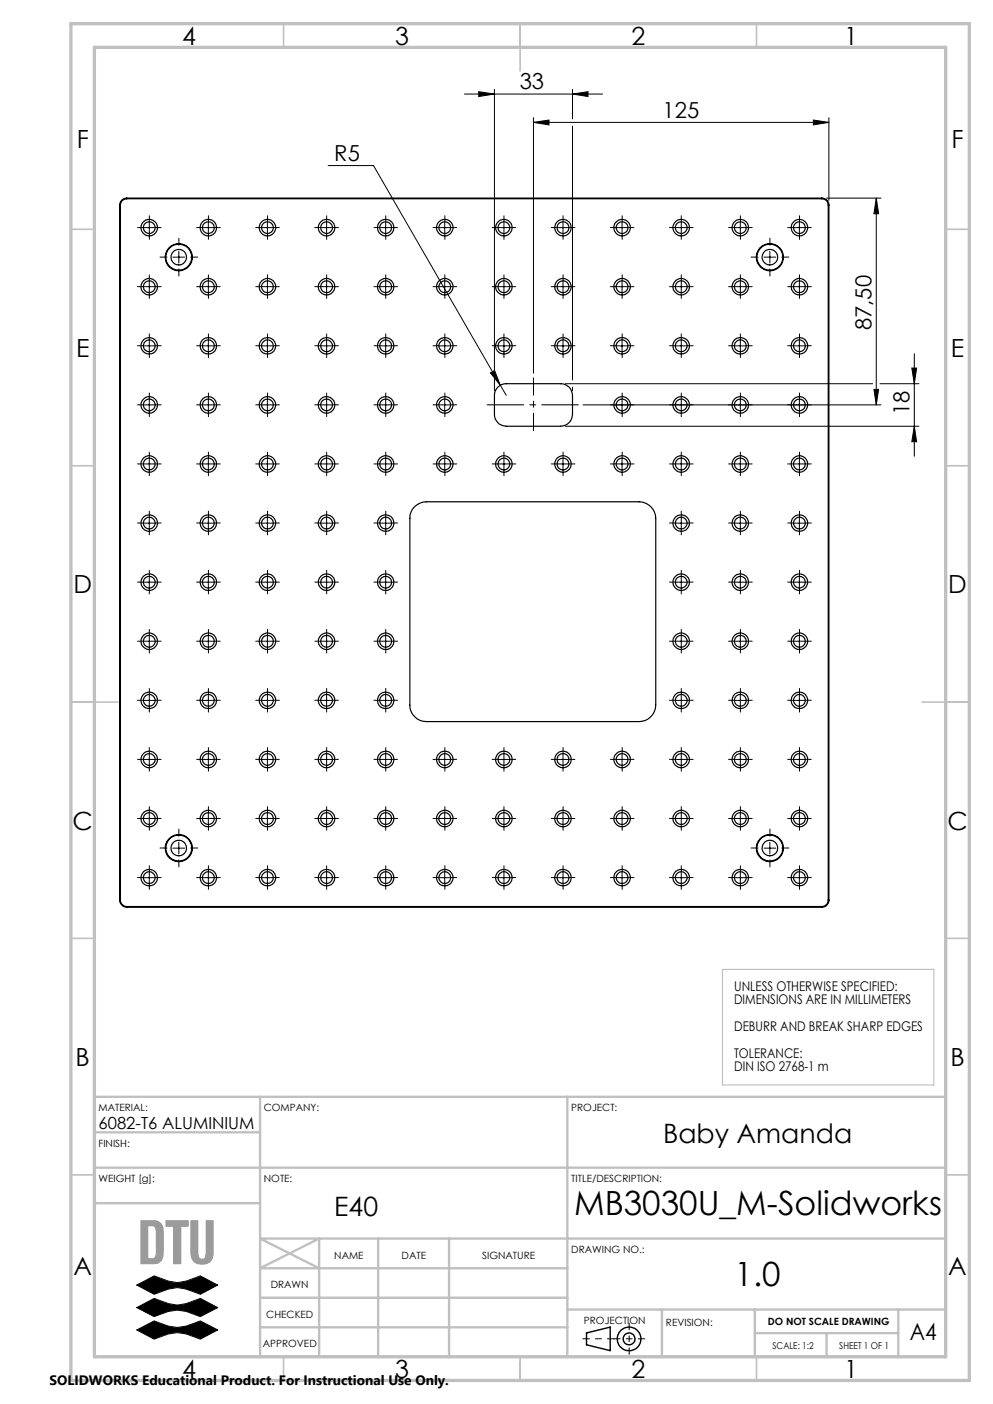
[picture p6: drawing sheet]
<svg xmlns="http://www.w3.org/2000/svg" width="210mm" height="297mm" viewBox="0 0 210 297" stroke-linecap="round" stroke-linejoin="round" font-family="sans-serif">
<path d="M28.9 271.8l3.7-1.9 3 1.1 1.9 .3 1.9-.3 3-1.1 3.6 1.9-3.6 2-3-1.1-1.9-.3-1.9 .3-3 1.1zM28.9 276.6l3.7-1.9 3 1.1 1.9 .3 1.9-.3 3-1.1 3.6 1.9-3.6 1.9a9.4 9.4 0 0 0-9.8 0zM28.9 281.3l3.7-1.9a9.4 9.4 0 0 0 9.8 0l3.6 1.9-3.6 2a9.4 9.4 0 0 0-9.8 0z" fill="none" stroke="#000" stroke-width=".21"/>
<g fill="none" stroke="#000" stroke-width=".3">
<path d="M124 282l5-1.3v5l-5-1.2z"/>
<circle cx="133" cy="283.2" r="1.25"/>
<circle cx="133" cy="283.2" r="2.5"/>
</g>
<path d="M29.8 258.3l2.8-.1a1.97 1.97 0 0 1 1.9 2.5v4.2a1.97 1.97 0 0 1-1.9 2.4l-2.8-.1zM31.3 259.3l1.3 .1 .3 .3 .2 .7v4.7l-.2 .8-.6 .4h-1zM35.2 258.2l4.6 .1-.1 1.1h-1.5l-.1 7.9h-1.4v-7.9h-1.5zM40.4 258.3h1.4v6.7l.2 1a.88 .88 0 0 0 1.4 0l.2-1 .1-6.8 1.4 .1v6.8a2.38 2.38 0 0 1-1.9 2.4 2.38 2.38 0 0 1-2.6-1.3l-.2-1.1z" fill="none" stroke="#999" stroke-width=".21"/>
<path d="M133.1 279.9v6.6M123.3 283.2h6.6M136.4 283.2h-6.6" fill="none" stroke="#000" stroke-width=".21" stroke-dasharray="15.2 1.3 1.3 1.3" stroke-dashoffset="13.8"/>
<path d="M152.8 205.1h44.7v24.4h-44.7z" fill="none" stroke="#c0c0c0" stroke-width=".25"/>
<g fill="none" stroke="#c0c0c0" stroke-width=".35">
<path d="M60 5v5M110 5v10M160 5v5M15 48.5h5M200 48.5h5M15 98.5h5M200 98.5h5M15 148.5h10M195 148.5h10M15 198.5h5M200 198.5h5M15 248.5h5"/>
<path d="M200 248.5h5M60 287v5M110 287v5M160 287v5"/>
</g>
<g fill="none" stroke="#c0c0c0" stroke-width=".5">
<path d="M20 232h180v55h-180zM20 239.5h35M55 232v55M120 232v55M20 247h180M20 254.5h35M55 274.5h65M80 262v25M95 262v25M120 277h80M120 268.3h-65l12.5-6.3v25M140 277v10"/>
<path d="M159.6 277v10M190 277v10M200 262h-145l12.5 6.3M55 280.8h65M159.6 282h30.4M174.8 282v5"/>
</g>
<path d="M15 5h190v287h-190zM20 10h180v277h-180z" fill="none" stroke="#c0c0c0" stroke-width=".7"/>
<path d="M28.9 271.8l3.7 2a9.7 9.7 0 0 1 6.4-1.2l3.4 1.2 3.6-2-3.6-1.9a9.7 9.7 0 0 1-6.5 1.2l-3.3-1.2zM28.9 276.6l3.7 1.9a11 11 0 0 1 5.8-1.3l1.3 .3 2.7 1 3.6-1.9-3.6-1.9a9.7 9.7 0 0 1-6.5 1.2l-3.3-1.2zM28.9 281.3l3.7 2a9.9 9.9 0 0 1 6.4-1.2l3.4 1.2 3.6-2-3.6-1.9a9.9 9.9 0 0 1-6.5 1.2l-3.3-1.2z" fill-rule="evenodd" fill="#000"/>
<path d="M31.3 259.3l1.3 .1 .5 .8v5.1l-.2 .6-.5 .4h-1.1zM29.9 258.2l-.1 9.1h2.8a1.97 1.97 0 0 0 1.9-2.4v-4.2a1.97 1.97 0 0 0-1.9-2.5zM35.2 258.2v1.2h1.5v7.9h1.5v-7.9h1.5l.1-1.1zM40.4 258.2v6.9a2.32 2.32 0 0 0 3.3 2.2 1.98 1.98 0 0 0 1.4-2.2v-6.8l-1.4-.1-.1 7.5a.9 .9 0 0 1-1.1 .7 .9 .9 0 0 1-.7-1.2v-6.9z" fill-rule="evenodd" fill="#999"/>
<g fill="none" stroke="#000" stroke-width=".21">
<path d="M98.2 19.9h29.2M101.2 19.4l3.4 .5-3.4 .5zM104.6 18.9v63.8M121.1 19.9l3.3-.5v1zM121.1 18.9v6.2M69.4 35h9.6l26.8 46.5M112.8 25.9l3.3-.5v1zM112.8 24.9v54M112.8 25.9h62.5M121.1 26.7v53.7M172 25.4l3.3 .5-3.3 .5zM175.3 24.9v17.5"/>
<path d="M30.3 48.2h2.5M31.6 46.9v2.5M31.6 59.4v2.5M36.5 54.4h2.6M37.8 53.2v2.5M42.8 48.2h2.5M44.1 46.9v2.5M44.1 59.4v2.5M55.3 48.2h2.5M56.6 46.9v2.5M56.6 59.4v2.5M67.8 48.2h2.5"/>
<path d="M69.1 46.9v2.5M69.1 59.4v2.5M80.3 48.2h2.5M81.6 46.9v2.5M81.6 59.4v2.5M92.8 48.2h2.5M94.1 46.9v2.5M94.1 59.4v2.5M105.3 48.2h2.5M106.6 46.9v2.5M106.6 59.4v2.5M117.8 48.2h2.5"/>
<path d="M119.1 46.9v2.5M119.1 59.4v2.5M130.3 48.2h2.5M131.6 46.9v2.5M131.6 59.4v2.5M142.8 48.2h2.5M144.1 46.9v2.5M144.1 59.4v2.5M155.3 48.2h2.5M156.6 46.9v2.5M156.6 59.4v2.5M161.6 54.4h2.5"/>
<path d="M162.8 53.2v2.5M167.8 48.2h2.5M169.1 46.9v2.5M169.1 59.4v2.5M174.8 41.9h11.5M185.3 41.9l.5 3.3h-1zM185.3 41.9v43.8M30.3 60.6h2.5M30.3 73.2h2.5M31.6 71.9v2.5M42.8 60.6h2.5M42.8 73.2h2.5"/>
<path d="M44.1 71.9v2.5M55.3 60.6h2.5M55.3 73.2h2.5M56.6 71.9v2.5M67.8 60.6h2.5M67.8 73.2h2.5M69.1 71.9v2.5M80.3 60.6h2.5M80.3 73.2h2.5M81.6 71.9v2.5M92.8 60.6h2.5M92.8 73.2h2.5"/>
<path d="M94.1 71.9v2.5M103.7 78.9l.9-.5 1.2 3.1zM105.3 60.6h2.5M105.3 73.2h2.5M106.6 71.9v2.5M117.8 60.6h2.5M117.8 73.2h2.5M119.1 71.9v2.5M130.3 60.6h2.5M130.3 73.2h2.5M131.6 71.9v2.5M142.8 60.6h2.5"/>
<path d="M142.8 73.2h2.5M144.1 71.9v2.5M155.3 60.6h2.5M155.3 73.2h2.5M156.6 71.9v2.5M167.8 60.6h2.5M167.8 73.2h2.5M169.1 71.9v2.5M192.8 77.9h1.1l-.5 3.3zM193.4 74.8v21.7M30.3 85.7h2.5M30.3 98.1h2.5"/>
<path d="M31.6 84.4v2.5M31.6 96.9v2.5M42.8 85.7h2.5M42.8 98.1h2.5M44.1 84.4v2.5M44.1 96.9v2.5M55.3 85.7h2.5M55.3 98.1h2.5M56.6 84.4v2.5M56.6 96.9v2.5M67.8 85.7h2.5M67.8 98.1h2.5"/>
<path d="M69.1 84.4v2.5M69.1 96.9v2.5M80.3 85.7h2.5M80.3 98.1h2.5M81.6 84.4v2.5M81.6 96.9v2.5M92.8 85.7h2.5M92.8 98.1h2.5M94.1 84.4v2.5M94.1 96.9v2.5M105.3 98.1h2.5M105.8 81.5l1.3 2.1"/>
<path d="M106.6 96.9v2.5M117.8 98.1h2.5M119.1 96.9v2.5M119.6 81.2h64.9M119.6 90.2h74.7M121.1 81.9v.8M123.3 85.7h63M130.3 98.1h2.5M131.6 84.4v2.5M131.6 96.9v2.5M142.8 98.1h2.5M144.1 84.4v2.5"/>
<path d="M144.1 96.9v2.5M155.3 98.1h2.5M156.6 84.4v2.5M156.6 96.9v2.5M167.8 98.1h2.5M169.1 84.4v2.5M169.1 96.9v2.5M184.8 82.4h1l-.5 3.3zM186.1 81.2h8.2M193.4 90.2l.5 3.2h-1.1zM30.3 110.7h2.5M31.6 109.4v2.5"/>
<path d="M42.8 110.7h2.5M44.1 109.4v2.5M55.3 110.7h2.5M56.6 109.4v2.5M67.8 110.7h2.5M69.1 109.4v2.5M80.3 110.7h2.5M81.6 109.4v2.5M142.8 110.7h2.5M144.1 109.4v2.5M155.3 110.7h2.5M156.6 109.4v2.5"/>
<path d="M167.8 110.7h2.5M169.1 109.4v2.5M30.3 123.2h2.5M30.3 135.6h2.5M31.6 121.9v2.5M31.6 134.4v2.5M42.8 123.2h2.5M42.8 135.6h2.5M44.1 121.9v2.5M44.1 134.4v2.5M55.3 123.2h2.5M55.3 135.6h2.5"/>
<path d="M56.6 121.9v2.5M56.6 134.4v2.5M67.8 123.2h2.5M67.8 135.6h2.5M69.1 121.9v2.5M69.1 134.4v2.5M80.3 123.2h2.5M80.3 135.6h2.5M81.6 121.9v2.5M81.6 134.4v2.5M142.8 123.2h2.5M142.8 135.6h2.5"/>
<path d="M144.1 121.9v2.5M144.1 134.4v2.5M155.3 123.2h2.5M155.3 135.6h2.5M156.6 121.9v2.5M156.6 134.4v2.5M167.8 123.2h2.5M167.8 135.6h2.5M169.1 121.9v2.5M169.1 134.4v2.5M30.3 148.2h2.5M31.6 146.9v2.5"/>
<path d="M31.6 159.4v2.5M42.8 148.2h2.5M44.1 146.9v2.5M44.1 159.4v2.5M55.3 148.2h2.5M56.6 146.9v2.5M56.6 159.4v2.5M67.8 148.2h2.5M69.1 146.9v2.5M69.1 159.4v2.5M80.3 148.2h2.5M81.6 146.9v2.5"/>
<path d="M81.6 159.4v2.5M94.1 159.4v2.5M106.6 159.4v2.5M119.1 159.4v2.5M131.6 159.4v2.5M142.8 148.2h2.5M144.1 146.9v2.5M144.1 159.4v2.5M155.3 148.2h2.5M156.6 146.9v2.5M156.6 159.4v2.5M167.8 148.2h2.5"/>
<path d="M169.1 146.9v2.5M169.1 159.4v2.5M30.3 160.7h2.5M30.3 173.1h2.5M31.6 171.9v2.5M36.5 179.4h2.6M37.8 178.1v2.6M42.8 160.7h2.5M42.8 173.1h2.5M44.1 171.9v2.5M55.3 160.7h2.5M55.3 173.1h2.5"/>
<path d="M56.6 171.9v2.5M67.8 160.7h2.5M67.8 173.1h2.5M69.1 171.9v2.5M80.3 160.7h2.5M80.3 173.1h2.5M81.6 171.9v2.5M92.8 160.7h2.5M92.8 173.1h2.5M94.1 171.9v2.5M105.3 160.7h2.5M105.3 173.1h2.5"/>
<path d="M106.6 171.9v2.5M117.8 160.7h2.5M117.8 173.1h2.5M119.1 171.9v2.5M130.3 160.7h2.5M130.3 173.1h2.5M131.6 171.9v2.5M142.8 160.7h2.5M142.8 173.1h2.5M144.1 171.9v2.5M155.3 160.7h2.5M155.3 173.1h2.5"/>
<path d="M156.6 171.9v2.5M161.6 179.4h2.5M162.8 178.1v2.6M167.8 160.7h2.5M167.8 173.1h2.5M169.1 171.9v2.5M30.3 185.7h2.5M31.6 184.4v2.5M42.8 185.7h2.5M44.1 184.4v2.5M55.3 185.7h2.5M56.6 184.4v2.5"/>
<path d="M67.8 185.7h2.5M69.1 184.4v2.5M80.3 185.7h2.5M81.6 184.4v2.5M92.8 185.7h2.5M94.1 184.4v2.5M105.3 185.7h2.5M106.6 184.4v2.5M117.8 185.7h2.5M119.1 184.4v2.5M130.3 185.7h2.5M131.6 184.4v2.5"/>
<path d="M142.8 185.7h2.5M144.1 184.4v2.5M155.3 185.7h2.5M156.6 184.4v2.5M167.8 185.7h2.5M169.1 184.4v2.5"/>
</g>
<path d="M112.8 79.9v11.2" fill="none" stroke="#000" stroke-width=".21" stroke-dasharray="15.2 1.3 1.3 1.3" stroke-dashoffset="11.6"/>
<path d="M103 85.6h19.3" fill="none" stroke="#000" stroke-width=".21" stroke-dasharray="15.2 1.3 1.3 1.3" stroke-dashoffset="7.5"/>
<g fill="none" stroke="#000" stroke-width=".21" stroke-dasharray="15.2 1.3 1.3 1.3">
<path d="M30.3 48.1h-1.2M31.6 59.4v-1.3M31.6 46.9v-1.3M31.6 49.4v1.2M32.8 48.1h1.3M35.3 54.4h-1.5M37.8 51.9v-1.5M37.8 56.9v1.5M40.3 54.4h1.5M42.8 48.1h-1.2M44.1 59.4v-1.3M44.1 46.9v-1.3"/>
<path d="M44.1 49.4v1.2M45.3 48.1h1.3M55.3 48.1h-1.2M56.6 59.4v-1.3M56.6 46.9v-1.3M56.6 49.4v1.2M57.8 48.1h1.3M67.8 48.1h-1.2M69.1 59.4v-1.3M69.1 46.9v-1.3M69.1 49.4v1.2M70.3 48.1h1.3"/>
<path d="M80.3 48.1h-1.2M81.6 59.4v-1.3M81.6 46.9v-1.3M81.6 49.4v1.2M82.8 48.1h1.3M92.8 48.1h-1.2M94.1 59.4v-1.3M94.1 46.9v-1.3M94.1 49.4v1.2M95.3 48.1h1.3M105.3 48.1h-1.2M106.6 59.4v-1.3"/>
<path d="M106.6 46.9v-1.3M106.6 49.4v1.2M107.8 48.1h1.3M117.8 48.1h-1.2M119.1 59.4v-1.3M119.1 46.9v-1.3M119.1 49.4v1.2M120.3 48.1h1.3M130.3 48.1h-1.2M131.6 59.4v-1.3M131.6 46.9v-1.3M131.6 49.4v1.2"/>
<path d="M132.8 48.1h1.3M142.8 48.1h-1.2M144.1 59.4v-1.3M144.1 46.9v-1.3M144.1 49.4v1.2M145.3 48.1h1.3M155.3 48.1h-1.2M156.6 59.4v-1.3M156.6 46.9v-1.3M156.6 49.4v1.2M157.8 48.1h1.3M160.3 54.4h-1.5"/>
<path d="M162.8 51.9v-1.5M162.8 56.9v1.5M165.3 54.4h1.5M167.8 48.1h-1.2M169.1 59.4v-1.3M169.1 46.9v-1.3M169.1 49.4v1.2M170.3 48.1h1.3M30.3 73.1h-1.2M30.3 60.6h-1.2M31.6 71.9v-1.3M31.6 74.4v1.2"/>
<path d="M31.6 61.9v1.2M32.8 73.1h1.3M32.8 60.6h1.3M42.8 60.6h-1.2M42.8 73.1h-1.2M44.1 61.9v1.2M44.1 71.9v-1.3M44.1 74.4v1.2M45.3 60.6h1.3M45.3 73.1h1.3M55.3 60.6h-1.2M55.3 73.1h-1.2"/>
<path d="M56.6 61.9v1.2M56.6 71.9v-1.3M56.6 74.4v1.2M57.8 60.6h1.3M57.8 73.1h1.3M67.8 60.6h-1.2M67.8 73.1h-1.2M69.1 61.9v1.2M69.1 71.9v-1.3M69.1 74.4v1.2M70.3 60.6h1.3M70.3 73.1h1.3"/>
<path d="M80.3 60.6h-1.2M80.3 73.1h-1.2M81.6 61.9v1.2M81.6 71.9v-1.3M81.6 74.4v1.2M82.8 60.6h1.3M82.8 73.1h1.3M92.8 60.6h-1.2M92.8 73.1h-1.2M94.1 61.9v1.2M94.1 71.9v-1.3M94.1 74.4v1.2"/>
<path d="M95.3 60.6h1.3M95.3 73.1h1.3M105.3 60.6h-1.2M105.3 73.1h-1.2M106.6 61.9v1.2M106.6 71.9v-1.3M106.6 74.4v1.2M107.8 60.6h1.3M107.8 73.1h1.3M117.8 60.6h-1.2M117.8 73.1h-1.2M119.1 61.9v1.2"/>
<path d="M119.1 71.9v-1.3M119.1 74.4v1.2M120.3 60.6h1.3M120.3 73.1h1.3M130.3 60.6h-1.2M130.3 73.1h-1.2M131.6 61.9v1.2M131.6 71.9v-1.3M131.6 74.4v1.2M132.8 60.6h1.3M132.8 73.1h1.3M142.8 60.6h-1.2"/>
<path d="M142.8 73.1h-1.2M144.1 61.9v1.2M144.1 71.9v-1.3M144.1 74.4v1.2M145.3 60.6h1.3M145.3 73.1h1.3M155.3 60.6h-1.2M155.3 73.1h-1.2M156.6 61.9v1.2M156.6 71.9v-1.3M156.6 74.4v1.2M157.8 60.6h1.3"/>
<path d="M157.8 73.1h1.3M167.8 73.1h-1.2M167.8 60.6h-1.2M169.1 71.9v-1.3M169.1 74.4v1.2M169.1 61.9v1.2M170.3 73.1h1.3M170.3 60.6h1.3M30.3 98.1h-1.2M30.3 85.6h-1.2M31.6 96.9v-1.3M31.6 99.4v1.2"/>
<path d="M31.6 84.4v-1.3M31.6 86.9v1.2M32.8 98.1h1.3M32.8 85.6h1.3M42.8 85.6h-1.2M42.8 98.1h-1.2M44.1 84.4v-1.3M44.1 86.9v1.2M44.1 96.9v-1.3M44.1 99.4v1.2M45.3 85.6h1.3M45.3 98.1h1.3"/>
<path d="M55.3 85.6h-1.2M55.3 98.1h-1.2M56.6 84.4v-1.3M56.6 86.9v1.2M56.6 96.9v-1.3M56.6 99.4v1.2M57.8 85.6h1.3M57.8 98.1h1.3M67.8 85.6h-1.2M67.8 98.1h-1.2M69.1 84.4v-1.3M69.1 86.9v1.2"/>
<path d="M69.1 96.9v-1.3M69.1 99.4v1.2M70.3 85.6h1.3M70.3 98.1h1.3M80.3 85.6h-1.2M80.3 98.1h-1.2M81.6 84.4v-1.3M81.6 86.9v1.2M81.6 96.9v-1.3M81.6 99.4v1.2M82.8 85.6h1.3M82.8 98.1h1.3"/>
<path d="M92.8 85.6h-1.2M92.8 98.1h-1.2M94.1 84.4v-1.3M94.1 86.9v1.2M94.1 96.9v-1.3M94.1 99.4v1.2M95.3 85.6h1.3M95.3 98.1h1.3M105.3 98.1h-1.2M106.6 96.9v-1.3M106.6 99.4v1.2M107.8 98.1h1.3"/>
<path d="M117.8 98.1h-1.2M119.1 96.9v-1.3M119.1 99.4v1.2M120.3 98.1h1.3M130.3 85.6h-1.2M130.3 98.1h-1.2M131.6 84.4v-1.3M131.6 86.9v1.2M131.6 96.9v-1.3M131.6 99.4v1.2M132.8 85.6h1.3M132.8 98.1h1.3"/>
<path d="M142.8 85.6h-1.2M142.8 98.1h-1.2M144.1 84.4v-1.3M144.1 86.9v1.2M144.1 96.9v-1.3M144.1 99.4v1.2M145.3 85.6h1.3M145.3 98.1h1.3M155.3 85.6h-1.2M155.3 98.1h-1.2M156.6 84.4v-1.3M156.6 86.9v1.2"/>
<path d="M156.6 96.9v-1.3M156.6 99.4v1.2M157.8 85.6h1.3M157.8 98.1h1.3M167.8 98.1h-1.2M167.8 85.6h-1.2M169.1 96.9v-1.3M169.1 99.4v1.2M169.1 84.4v-1.3M169.1 86.9v1.2M170.3 98.1h1.3M170.3 85.6h1.3"/>
<path d="M30.3 110.6h-1.2M31.6 109.4v-1.3M31.6 111.9v1.2M32.8 110.6h1.3M42.8 110.6h-1.2M44.1 109.4v-1.3M44.1 111.9v1.2M45.3 110.6h1.3M55.3 110.6h-1.2M56.6 109.4v-1.3M56.6 111.9v1.2M57.8 110.6h1.3"/>
<path d="M67.8 110.6h-1.2M69.1 109.4v-1.3M69.1 111.9v1.2M70.3 110.6h1.3M80.3 110.6h-1.2M81.6 109.4v-1.3M81.6 111.9v1.2M82.8 110.6h1.3M142.8 110.6h-1.2M144.1 109.4v-1.3M144.1 111.9v1.2M145.3 110.6h1.3"/>
<path d="M155.3 110.6h-1.2M156.6 109.4v-1.3M156.6 111.9v1.2M157.8 110.6h1.3M167.8 110.6h-1.2M169.1 109.4v-1.3M169.1 111.9v1.2M170.3 110.6h1.3M30.3 135.6h-1.2M30.3 123.1h-1.2M31.6 134.4v-1.3M31.6 136.9v1.2"/>
<path d="M31.6 121.9v-1.3M31.6 124.4v1.2M32.8 135.6h1.3M32.8 123.1h1.3M42.8 123.1h-1.2M42.8 135.6h-1.2M44.1 121.9v-1.3M44.1 124.4v1.2M44.1 134.4v-1.3M44.1 136.9v1.2M45.3 123.1h1.3M45.3 135.6h1.3"/>
<path d="M55.3 123.1h-1.2M55.3 135.6h-1.2M56.6 121.9v-1.3M56.6 124.4v1.2M56.6 134.4v-1.3M56.6 136.9v1.2M57.8 123.1h1.3M57.8 135.6h1.3M67.8 123.1h-1.2M67.8 135.6h-1.2M69.1 121.9v-1.3M69.1 124.4v1.2"/>
<path d="M69.1 134.4v-1.3M69.1 136.9v1.2M70.3 123.1h1.3M70.3 135.6h1.3M80.3 123.1h-1.2M80.3 135.6h-1.2M81.6 121.9v-1.3M81.6 124.4v1.2M81.6 134.4v-1.3M81.6 136.9v1.2M82.8 123.1h1.3M82.8 135.6h1.3"/>
<path d="M142.8 123.1h-1.2M142.8 135.6h-1.2M144.1 121.9v-1.3M144.1 124.4v1.2M144.1 134.4v-1.3M144.1 136.9v1.2M145.3 123.1h1.3M145.3 135.6h1.3M155.3 123.1h-1.2M155.3 135.6h-1.2M156.6 121.9v-1.3M156.6 124.4v1.2"/>
<path d="M156.6 134.4v-1.3M156.6 136.9v1.2M157.8 123.1h1.3M157.8 135.6h1.3M167.8 135.6h-1.2M167.8 123.1h-1.2M169.1 134.4v-1.3M169.1 136.9v1.2M169.1 121.9v-1.3M169.1 124.4v1.2M170.3 135.6h1.3M170.3 123.1h1.3"/>
<path d="M30.3 148.1h-1.2M31.6 159.4v-1.3M31.6 146.9v-1.3M31.6 149.4v1.2M32.8 148.1h1.3M42.8 148.1h-1.2M44.1 146.9v-1.3M44.1 149.4v1.2M44.1 159.4v-1.3M45.3 148.1h1.3M55.3 148.1h-1.2M56.6 146.9v-1.3"/>
<path d="M56.6 149.4v1.2M56.6 159.4v-1.3M57.8 148.1h1.3M67.8 148.1h-1.2M69.1 146.9v-1.3M69.1 149.4v1.2M69.1 159.4v-1.3M70.3 148.1h1.3M80.3 148.1h-1.2M81.6 146.9v-1.3M81.6 149.4v1.2M81.6 159.4v-1.3"/>
<path d="M82.8 148.1h1.3M94.1 159.4v-1.3M106.6 159.4v-1.3M119.1 159.4v-1.3M131.6 159.4v-1.3M142.8 148.1h-1.2M144.1 146.9v-1.3M144.1 149.4v1.2M144.1 159.4v-1.3M145.3 148.1h1.3M155.3 148.1h-1.2M156.6 146.9v-1.3"/>
<path d="M156.6 149.4v1.2M156.6 159.4v-1.3M157.8 148.1h1.3M167.8 148.1h-1.2M169.1 159.4v-1.3M169.1 146.9v-1.3M169.1 149.4v1.2M170.3 148.1h1.3M30.3 173.1h-1.2M30.3 160.6h-1.2M31.6 171.9v-1.3M31.6 174.4v1.2"/>
<path d="M31.6 161.9v1.2M32.8 173.1h1.3M32.8 160.6h1.3M35.3 179.4h-1.5M37.8 176.9v-1.5M40.3 179.4h1.5M42.8 160.6h-1.2M42.8 173.1h-1.2M44.1 161.9v1.2M44.1 171.9v-1.3M44.1 174.4v1.2M45.3 160.6h1.3"/>
<path d="M45.3 173.1h1.3M55.3 160.6h-1.2M55.3 173.1h-1.2M56.6 161.9v1.2M56.6 171.9v-1.3M56.6 174.4v1.2M57.8 160.6h1.3M57.8 173.1h1.3M67.8 160.6h-1.2M67.8 173.1h-1.2M69.1 161.9v1.2M69.1 171.9v-1.3"/>
<path d="M69.1 174.4v1.2M70.3 160.6h1.3M70.3 173.1h1.3M80.3 160.6h-1.2M80.3 173.1h-1.2M81.6 161.9v1.2M81.6 171.9v-1.3M81.6 174.4v1.2M82.8 160.6h1.3M82.8 173.1h1.3M92.8 160.6h-1.2M92.8 173.1h-1.2"/>
<path d="M94.1 161.9v1.2M94.1 171.9v-1.3M94.1 174.4v1.2M95.3 160.6h1.3M95.3 173.1h1.3M105.3 160.6h-1.2M105.3 173.1h-1.2M106.6 161.9v1.2M106.6 171.9v-1.3M106.6 174.4v1.2M107.8 160.6h1.3M107.8 173.1h1.3"/>
<path d="M117.8 160.6h-1.2M117.8 173.1h-1.2M119.1 161.9v1.2M119.1 171.9v-1.3M119.1 174.4v1.2M120.3 160.6h1.3M120.3 173.1h1.3M130.3 160.6h-1.2M130.3 173.1h-1.2M131.6 161.9v1.2M131.6 171.9v-1.3M131.6 174.4v1.2"/>
<path d="M132.8 160.6h1.3M132.8 173.1h1.3M142.8 160.6h-1.2M142.8 173.1h-1.2M144.1 161.9v1.2M144.1 171.9v-1.3M144.1 174.4v1.2M145.3 160.6h1.3M145.3 173.1h1.3M155.3 160.6h-1.2M155.3 173.1h-1.2M156.6 161.9v1.2"/>
<path d="M156.6 171.9v-1.3M156.6 174.4v1.2M157.8 160.6h1.3M157.8 173.1h1.3M160.3 179.4h-1.5M162.8 176.9v-1.5M165.3 179.4h1.5M167.8 173.1h-1.2M167.8 160.6h-1.2M169.1 171.9v-1.3M169.1 174.4v1.2M169.1 161.9v1.2"/>
<path d="M170.3 173.1h1.3M170.3 160.6h1.3M30.3 185.6h-1.2M31.6 184.4v-1.3M31.6 186.9v1.2M32.8 185.6h1.3M37.8 181.9v1.5M42.8 185.6h-1.2M44.1 184.4v-1.3M44.1 186.9v1.2M45.3 185.6h1.3M55.3 185.6h-1.2"/>
<path d="M56.6 184.4v-1.3M56.6 186.9v1.2M57.8 185.6h1.3M67.8 185.6h-1.2M69.1 184.4v-1.3M69.1 186.9v1.2M70.3 185.6h1.3M80.3 185.6h-1.2M81.6 184.4v-1.3M81.6 186.9v1.2M82.8 185.6h1.3M92.8 185.6h-1.2"/>
<path d="M94.1 184.4v-1.3M94.1 186.9v1.2M95.3 185.6h1.3M105.3 185.6h-1.2M106.6 184.4v-1.3M106.6 186.9v1.2M107.8 185.6h1.3M117.8 185.6h-1.2M119.1 184.4v-1.3M119.1 186.9v1.2M120.3 185.6h1.3M130.3 185.6h-1.2"/>
<path d="M131.6 184.4v-1.3M131.6 186.9v1.2M132.8 185.6h1.3M142.8 185.6h-1.2M144.1 184.4v-1.3M144.1 186.9v1.2M145.3 185.6h1.3M155.3 185.6h-1.2M156.6 184.4v-1.3M156.6 186.9v1.2M157.8 185.6h1.3M162.8 181.9v1.5"/>
<path d="M167.8 185.6h-1.2M169.1 184.4v-1.3M169.1 186.9v1.2M170.3 185.6h1.3"/>
</g>
<g fill="#000">
<path d="M101.2 19.4l3.4 .5-3.4 .5zM121.1 19.9l3.3-.5v1z"/>
<path d="M112.8 25.9l3.3-.5v1zM172 25.4l3.3 .5-3.3 .5zM103.7 78.9l2.1 2.6-1.2-3.1z"/>
<path d="M184.8 82.4h1l-.5 3.3zM185.3 41.9l.5 3.3h-1z"/>
<path d="M192.8 77.9h1.1l-.5 3.3zM193.4 90.2l.5 3.2h-1.1z"/>
</g>
<g fill="none" stroke="#000" stroke-width=".25">
<path d="M25.3 43.4h.2M25.3 43.4v147M25.5 43.4v147M26.8 42a1.33 1.33 0 0 0-1.3 1.4M26.8 41.9a1.51 1.51 0 0 0-1.5 1.5M26.8 42h147M26.8 41.9v.1M26.8 41.9h147M173.8 42a1.33 1.33 0 0 1 1.4 1.4M173.8 41.9a1.45 1.45 0 0 1 1.5 1.5M173.8 41.9v.1M175.2 43.4v147"/>
<path d="M175.2 43.4h.1M175.3 43.4v147M105.3 81.9a2.47 2.47 0 0 1 1.8-.7h11.5a2.47 2.47 0 0 1 2.5 2.4v4.1a2.53 2.53 0 0 1-2.5 2.5h-11.5a2.53 2.53 0 0 1-2.5-2.5v-4.1a2.32 2.32 0 0 1 .7-1.7zM87.7 107.2a3.7 3.7 0 0 1 2.5-1.1h44.9a3.6 3.6 0 0 1 3.6 3.5v39.6a3.6 3.6 0 0 1-3.6 3.4h-44.9a3.5 3.5 0 0 1-3.5-3.4v-39.6a3.3 3.3 0 0 1 1-2.4zM25.3 190.4a1.57 1.57 0 0 0 1.5 1.5M25.3 190.4h.2M25.5 190.4a1.39 1.39 0 0 0 1.3 1.4M26.8 191.8h147M26.8 191.8v.1M26.8 191.9h147M173.8 191.8v.1M175.2 190.4a1.39 1.39 0 0 1-1.4 1.4"/>
<path d="M175.2 190.4h.1M175.3 190.4a1.51 1.51 0 0 1-1.5 1.5"/>
<circle cx="31.6" cy="48.2" r="1.26"/>
<circle cx="31.6" cy="48.2" r="1.76"/>
<circle cx="37.8" cy="54.4" r="2.87"/>
<circle cx="37.8" cy="54.4" r="1.65"/>
<circle cx="37.8" cy="54.4" r="2.75"/>
<circle cx="44.1" cy="48.2" r="1.76"/>
<circle cx="44.1" cy="48.2" r="1.27"/>
<circle cx="56.6" cy="48.2" r="1.76"/>
<circle cx="56.6" cy="48.2" r="1.26"/>
<circle cx="69.1" cy="48.2" r="1.26"/>
<circle cx="69.1" cy="48.2" r="1.76"/>
<circle cx="81.6" cy="48.2" r="1.27"/>
<circle cx="81.6" cy="48.2" r="1.76"/>
<circle cx="94.1" cy="48.2" r="1.76"/>
<circle cx="94.1" cy="48.2" r="1.26"/>
<circle cx="106.6" cy="48.2" r="1.26"/>
<circle cx="106.6" cy="48.2" r="1.76"/>
<circle cx="119.1" cy="48.2" r="1.27"/>
<circle cx="119.1" cy="48.2" r="1.76"/>
<circle cx="131.6" cy="48.2" r="1.76"/>
<circle cx="131.6" cy="48.2" r="1.26"/>
<circle cx="144.1" cy="48.2" r="1.26"/>
<circle cx="144.1" cy="48.2" r="1.76"/>
<circle cx="156.6" cy="48.2" r="1.76"/>
<circle cx="156.6" cy="48.2" r="1.27"/>
<circle cx="162.8" cy="54.4" r="1.65"/>
<circle cx="162.8" cy="54.4" r="2.87"/>
<circle cx="162.8" cy="54.4" r="2.75"/>
<circle cx="169.1" cy="48.2" r="1.76"/>
<circle cx="169.1" cy="48.2" r="1.26"/>
<circle cx="31.6" cy="73.2" r="1.24"/>
<circle cx="31.6" cy="60.7" r="1.24"/>
<circle cx="31.6" cy="73.1" r="1.75"/>
<circle cx="31.6" cy="60.7" r="1.75"/>
<circle cx="44.1" cy="60.7" r="1.75"/>
<circle cx="44.1" cy="73.1" r="1.25"/>
<circle cx="44.1" cy="73.1" r="1.75"/>
<circle cx="44.1" cy="60.7" r="1.25"/>
<circle cx="56.6" cy="60.7" r="1.75"/>
<circle cx="56.6" cy="73.1" r="1.75"/>
<circle cx="56.6" cy="73.2" r="1.24"/>
<circle cx="56.6" cy="60.7" r="1.24"/>
<circle cx="69.1" cy="60.7" r="1.24"/>
<circle cx="69.1" cy="73.2" r="1.24"/>
<circle cx="69.1" cy="73.1" r="1.75"/>
<circle cx="69.1" cy="60.7" r="1.75"/>
<circle cx="81.6" cy="73.1" r="1.25"/>
<circle cx="81.6" cy="73.1" r="1.75"/>
<circle cx="81.6" cy="60.7" r="1.75"/>
<circle cx="81.6" cy="60.7" r="1.25"/>
<circle cx="94.1" cy="60.7" r="1.75"/>
<circle cx="94.1" cy="73.1" r="1.75"/>
<circle cx="94.1" cy="60.7" r="1.24"/>
<circle cx="94.1" cy="73.2" r="1.24"/>
<circle cx="106.6" cy="73.2" r="1.24"/>
<circle cx="106.6" cy="60.7" r="1.24"/>
<circle cx="106.6" cy="60.7" r="1.75"/>
<circle cx="106.6" cy="73.1" r="1.75"/>
<circle cx="119.1" cy="73.1" r="1.25"/>
<circle cx="119.1" cy="60.7" r="1.25"/>
<circle cx="119.1" cy="73.1" r="1.75"/>
<circle cx="119.1" cy="60.7" r="1.75"/>
<circle cx="131.6" cy="60.7" r="1.75"/>
<circle cx="131.6" cy="73.1" r="1.75"/>
<circle cx="131.6" cy="60.7" r="1.24"/>
<circle cx="131.6" cy="73.2" r="1.24"/>
<circle cx="144.1" cy="60.7" r="1.24"/>
<circle cx="144.1" cy="73.2" r="1.24"/>
<circle cx="144.1" cy="60.7" r="1.75"/>
<circle cx="144.1" cy="73.1" r="1.75"/>
<circle cx="156.6" cy="60.7" r="1.75"/>
<circle cx="156.6" cy="73.1" r="1.75"/>
<circle cx="156.6" cy="60.7" r="1.25"/>
<circle cx="156.6" cy="73.1" r="1.25"/>
<circle cx="169.1" cy="60.7" r="1.75"/>
<circle cx="169.1" cy="73.1" r="1.75"/>
<circle cx="169.1" cy="73.2" r="1.24"/>
<circle cx="169.1" cy="60.7" r="1.24"/>
<circle cx="31.6" cy="98.2" r="1.24"/>
<circle cx="31.6" cy="85.7" r="1.26"/>
<circle cx="31.6" cy="98.2" r="1.75"/>
<circle cx="31.6" cy="85.7" r="1.76"/>
<circle cx="44.1" cy="85.7" r="1.27"/>
<circle cx="44.1" cy="98.2" r="1.75"/>
<circle cx="44.1" cy="85.7" r="1.76"/>
<circle cx="44.1" cy="98.2" r="1.25"/>
<circle cx="56.6" cy="85.7" r="1.76"/>
<circle cx="56.6" cy="98.2" r="1.75"/>
<circle cx="56.6" cy="98.2" r="1.24"/>
<circle cx="56.6" cy="85.7" r="1.26"/>
<circle cx="69.1" cy="85.7" r="1.26"/>
<circle cx="69.1" cy="98.2" r="1.24"/>
<circle cx="69.1" cy="98.2" r="1.75"/>
<circle cx="69.1" cy="85.7" r="1.76"/>
<circle cx="81.6" cy="85.7" r="1.27"/>
<circle cx="81.6" cy="98.2" r="1.25"/>
<circle cx="81.6" cy="98.2" r="1.75"/>
<circle cx="81.6" cy="85.7" r="1.76"/>
<circle cx="94.1" cy="98.2" r="1.75"/>
<circle cx="94.1" cy="85.7" r="1.76"/>
<circle cx="94.1" cy="98.2" r="1.24"/>
<circle cx="94.1" cy="85.7" r="1.26"/>
<circle cx="106.6" cy="98.2" r="1.24"/>
<circle cx="106.6" cy="98.2" r="1.75"/>
<circle cx="119.1" cy="98.2" r="1.25"/>
<circle cx="119.1" cy="98.2" r="1.75"/>
<circle cx="131.6" cy="98.2" r="1.75"/>
<circle cx="131.6" cy="85.7" r="1.76"/>
<circle cx="131.6" cy="98.2" r="1.24"/>
<circle cx="131.6" cy="85.7" r="1.26"/>
<circle cx="144.1" cy="85.7" r="1.26"/>
<circle cx="144.1" cy="98.2" r="1.24"/>
<circle cx="144.1" cy="85.7" r="1.76"/>
<circle cx="144.1" cy="98.2" r="1.75"/>
<circle cx="156.6" cy="85.7" r="1.76"/>
<circle cx="156.6" cy="98.2" r="1.75"/>
<circle cx="156.6" cy="85.7" r="1.27"/>
<circle cx="156.6" cy="98.2" r="1.25"/>
<circle cx="169.1" cy="98.2" r="1.75"/>
<circle cx="169.1" cy="85.7" r="1.76"/>
<circle cx="169.1" cy="85.7" r="1.26"/>
<circle cx="169.1" cy="98.2" r="1.24"/>
<circle cx="31.6" cy="110.7" r="1.24"/>
<circle cx="31.6" cy="110.6" r="1.75"/>
<circle cx="44.1" cy="110.6" r="1.75"/>
<circle cx="44.1" cy="110.6" r="1.25"/>
<circle cx="56.6" cy="110.6" r="1.75"/>
<circle cx="56.6" cy="110.7" r="1.24"/>
<circle cx="69.1" cy="110.7" r="1.24"/>
<circle cx="69.1" cy="110.6" r="1.75"/>
<circle cx="81.6" cy="110.6" r="1.25"/>
<circle cx="81.6" cy="110.6" r="1.75"/>
<circle cx="144.1" cy="110.7" r="1.24"/>
<circle cx="144.1" cy="110.6" r="1.75"/>
<circle cx="156.6" cy="110.6" r="1.75"/>
<circle cx="156.6" cy="110.6" r="1.25"/>
<circle cx="169.1" cy="110.6" r="1.75"/>
<circle cx="169.1" cy="110.7" r="1.24"/>
<circle cx="31.6" cy="123.2" r="1.26"/>
<circle cx="31.6" cy="135.7" r="1.24"/>
<circle cx="31.6" cy="123.2" r="1.76"/>
<circle cx="31.6" cy="135.7" r="1.75"/>
<circle cx="44.1" cy="135.7" r="1.75"/>
<circle cx="44.1" cy="123.2" r="1.76"/>
<circle cx="44.1" cy="123.2" r="1.27"/>
<circle cx="44.1" cy="135.7" r="1.25"/>
<circle cx="56.6" cy="135.7" r="1.75"/>
<circle cx="56.6" cy="123.2" r="1.76"/>
<circle cx="56.6" cy="135.7" r="1.24"/>
<circle cx="56.6" cy="123.2" r="1.26"/>
<circle cx="69.1" cy="135.7" r="1.24"/>
<circle cx="69.1" cy="123.2" r="1.26"/>
<circle cx="69.1" cy="135.7" r="1.75"/>
<circle cx="69.1" cy="123.2" r="1.76"/>
<circle cx="81.6" cy="135.7" r="1.25"/>
<circle cx="81.6" cy="123.2" r="1.76"/>
<circle cx="81.6" cy="135.7" r="1.75"/>
<circle cx="81.6" cy="123.2" r="1.27"/>
<circle cx="144.1" cy="123.2" r="1.26"/>
<circle cx="144.1" cy="135.7" r="1.24"/>
<circle cx="144.1" cy="135.7" r="1.75"/>
<circle cx="144.1" cy="123.2" r="1.76"/>
<circle cx="156.6" cy="135.7" r="1.75"/>
<circle cx="156.6" cy="123.2" r="1.76"/>
<circle cx="156.6" cy="135.7" r="1.25"/>
<circle cx="156.6" cy="123.2" r="1.27"/>
<circle cx="169.1" cy="135.7" r="1.75"/>
<circle cx="169.1" cy="123.2" r="1.76"/>
<circle cx="169.1" cy="135.7" r="1.24"/>
<circle cx="169.1" cy="123.2" r="1.26"/>
<circle cx="31.6" cy="148.2" r="1.24"/>
<circle cx="31.6" cy="148.1" r="1.75"/>
<circle cx="44.1" cy="148.1" r="1.25"/>
<circle cx="44.1" cy="148.1" r="1.75"/>
<circle cx="56.6" cy="148.1" r="1.75"/>
<circle cx="56.6" cy="148.2" r="1.24"/>
<circle cx="69.1" cy="148.2" r="1.24"/>
<circle cx="69.1" cy="148.1" r="1.75"/>
<circle cx="81.6" cy="148.1" r="1.75"/>
<circle cx="81.6" cy="148.1" r="1.25"/>
<circle cx="144.1" cy="148.2" r="1.24"/>
<circle cx="144.1" cy="148.1" r="1.75"/>
<circle cx="156.6" cy="148.1" r="1.75"/>
<circle cx="156.6" cy="148.1" r="1.25"/>
<circle cx="169.1" cy="148.1" r="1.75"/>
<circle cx="169.1" cy="148.2" r="1.24"/>
<circle cx="31.6" cy="160.7" r="1.26"/>
<circle cx="31.6" cy="173.2" r="1.24"/>
<circle cx="31.6" cy="160.7" r="1.76"/>
<circle cx="31.6" cy="173.2" r="1.75"/>
<circle cx="37.8" cy="179.4" r="1.65"/>
<circle cx="37.8" cy="179.4" r="2.87"/>
<circle cx="37.8" cy="179.4" r="2.75"/>
<circle cx="44.1" cy="160.7" r="1.76"/>
<circle cx="44.1" cy="173.2" r="1.25"/>
<circle cx="44.1" cy="160.7" r="1.27"/>
<circle cx="44.1" cy="173.2" r="1.75"/>
<circle cx="56.6" cy="173.2" r="1.75"/>
<circle cx="56.6" cy="160.7" r="1.76"/>
<circle cx="56.6" cy="173.2" r="1.24"/>
<circle cx="56.6" cy="160.7" r="1.26"/>
<circle cx="69.1" cy="160.7" r="1.26"/>
<circle cx="69.1" cy="173.2" r="1.24"/>
<circle cx="69.1" cy="173.2" r="1.75"/>
<circle cx="69.1" cy="160.7" r="1.76"/>
<circle cx="81.6" cy="173.2" r="1.25"/>
<circle cx="81.6" cy="160.7" r="1.27"/>
<circle cx="81.6" cy="160.7" r="1.76"/>
<circle cx="81.6" cy="173.2" r="1.75"/>
<circle cx="94.1" cy="160.7" r="1.76"/>
<circle cx="94.1" cy="173.2" r="1.75"/>
<circle cx="94.1" cy="160.7" r="1.26"/>
<circle cx="94.1" cy="173.2" r="1.24"/>
<circle cx="106.6" cy="173.2" r="1.24"/>
<circle cx="106.6" cy="160.7" r="1.26"/>
<circle cx="106.6" cy="173.2" r="1.75"/>
<circle cx="106.6" cy="160.7" r="1.76"/>
<circle cx="119.1" cy="160.7" r="1.27"/>
<circle cx="119.1" cy="173.2" r="1.25"/>
<circle cx="119.1" cy="160.7" r="1.76"/>
<circle cx="119.1" cy="173.2" r="1.75"/>
<circle cx="131.6" cy="160.7" r="1.76"/>
<circle cx="131.6" cy="173.2" r="1.75"/>
<circle cx="131.6" cy="160.7" r="1.26"/>
<circle cx="131.6" cy="173.2" r="1.24"/>
<circle cx="144.1" cy="160.7" r="1.26"/>
<circle cx="144.1" cy="173.2" r="1.24"/>
<circle cx="144.1" cy="173.2" r="1.75"/>
<circle cx="144.1" cy="160.7" r="1.76"/>
<circle cx="156.6" cy="160.7" r="1.76"/>
<circle cx="156.6" cy="173.2" r="1.75"/>
<circle cx="156.6" cy="160.7" r="1.27"/>
<circle cx="156.6" cy="173.2" r="1.25"/>
<circle cx="162.8" cy="179.4" r="2.87"/>
<circle cx="162.8" cy="179.4" r="1.65"/>
<circle cx="162.8" cy="179.4" r="2.75"/>
<circle cx="169.1" cy="160.7" r="1.76"/>
<circle cx="169.1" cy="173.2" r="1.75"/>
<circle cx="169.1" cy="160.7" r="1.26"/>
<circle cx="169.1" cy="173.2" r="1.24"/>
<circle cx="31.6" cy="185.7" r="1.24"/>
<circle cx="31.6" cy="185.6" r="1.75"/>
<circle cx="44.1" cy="185.6" r="1.25"/>
<circle cx="44.1" cy="185.6" r="1.75"/>
<circle cx="56.6" cy="185.6" r="1.75"/>
<circle cx="56.6" cy="185.7" r="1.24"/>
<circle cx="69.1" cy="185.7" r="1.24"/>
<circle cx="69.1" cy="185.6" r="1.75"/>
<circle cx="81.6" cy="185.6" r="1.25"/>
<circle cx="81.6" cy="185.6" r="1.75"/>
<circle cx="94.1" cy="185.6" r="1.75"/>
<circle cx="94.1" cy="185.7" r="1.24"/>
<circle cx="106.6" cy="185.7" r="1.24"/>
<circle cx="106.6" cy="185.6" r="1.75"/>
<circle cx="119.1" cy="185.6" r="1.25"/>
<circle cx="119.1" cy="185.6" r="1.75"/>
<circle cx="131.6" cy="185.6" r="1.75"/>
<circle cx="131.6" cy="185.7" r="1.24"/>
<circle cx="144.1" cy="185.7" r="1.24"/>
<circle cx="144.1" cy="185.6" r="1.75"/>
<circle cx="156.6" cy="185.6" r="1.75"/>
<circle cx="156.6" cy="185.6" r="1.25"/>
<circle cx="169.1" cy="185.6" r="1.75"/>
<circle cx="169.1" cy="185.7" r="1.24"/>
</g>
<g font-size="7.1">
<text x="121.4" y="257.1">MB3030U_M-Solidworks</text>
<text x="155.3" y="272.1">1.0</text>
</g>
<g font-size="5.6">
<text x="140.2" y="241.7">Baby Amanda</text>
<text x="70.7" y="257.1">E40</text>
</g>
<g font-size="5.3">
<text x="38.5" y="9.5">4</text>
<text x="83.5" y="9.5">3</text>
<text x="133.6" y="9.5">2</text>
<text x="178.6" y="9.5">1</text>
<text x="16.2" y="31.3">F</text>
<text x="201.2" y="31.3">F</text>
<text x="16.1" y="75.5">E</text>
<text x="201.1" y="75.5">E</text>
<text x="15.5" y="125.5">D</text>
<text x="200.5" y="125.5">D</text>
<text x="15.4" y="175.5">C</text>
<text x="200.4" y="175.5">C</text>
<text x="16" y="225.5">B</text>
<text x="201" y="225.5">B</text>
<text x="15.5" y="269.8">A</text>
<text x="200.5" y="269.8">A</text>
<text x="38.5" y="291.5">4</text>
<text x="83.5" y="291.5">3</text>
<text x="133.6" y="291.5">2</text>
<text x="178.6" y="291.5">1</text>
</g>
<text font-size="4.9" x="192.4" y="283.5">A4</text>
<g font-size="4.7">
<text x="109.9" y="18.9">33</text>
<text x="140.1" y="24.9">125</text>
<text x="70.7" y="34">R5</text>
<text x="184.3" y="69.9" transform="rotate(-90 184.3 69.9)">87,50</text>
<text x="192.4" y="87.8" transform="rotate(-90 192.4 87.8)">18</text>
</g>
<text font-size="3.5" x="20.8" y="238.8">6082-T6 ALUMINIUM</text>
<text font-size="2.9" x="10.5" y="292.9">SOLIDWORKS Educational Product. For Instructional Use Only.</text>
<g font-size="2.8">
<text x="155.3" y="209.6">UNLESS OTHERWISE SPECIFIED:</text>
<text x="155.3" y="212.4">DIMENSIONS ARE IN MILLIMETERS</text>
<text x="155.3" y="218.1">DEBURR AND BREAK SHARP EDGES</text>
<text x="155.3" y="223.7">TOLERANCE:</text>
<text x="155.3" y="226.5">DIN ISO 2768-1 m</text>
</g>
<g font-size="2.1">
<text x="20.8" y="235">MATERIAL:</text>
<text x="55.8" y="235">COMPANY:</text>
<text x="120.8" y="235">PROJECT:</text>
<text x="20.8" y="242.6">FINISH:</text>
<text x="20.8" y="250.1">WEIGHT [g]:</text>
<text x="55.8" y="250">NOTE:</text>
<text x="120.8" y="250">TITLE/DESCRIPTION:</text>
<text x="70.7" y="266.3">NAME</text>
<text x="84.9" y="266.3">DATE</text>
<text x="102" y="266.3">SIGNATURE</text>
<text x="120.8" y="265">DRAWING NO.:</text>
<text x="57.3" y="272.5">DRAWN</text>
<text x="56.3" y="278.8">CHECKED</text>
<text x="123.5" y="280">PROJECTION</text>
<text x="140.8" y="280.5">REVISION:</text>
<text x="162.4" y="280.3">DO NOT SCALE DRAWING</text>
<text x="55.6" y="285">APPROVED</text>
</g>
<g font-size="2">
<text x="163.4" y="285.4">SCALE: 1:2</text>
<text x="177.5" y="285.4">SHEET 1 OF 1</text>
</g>
</svg>
